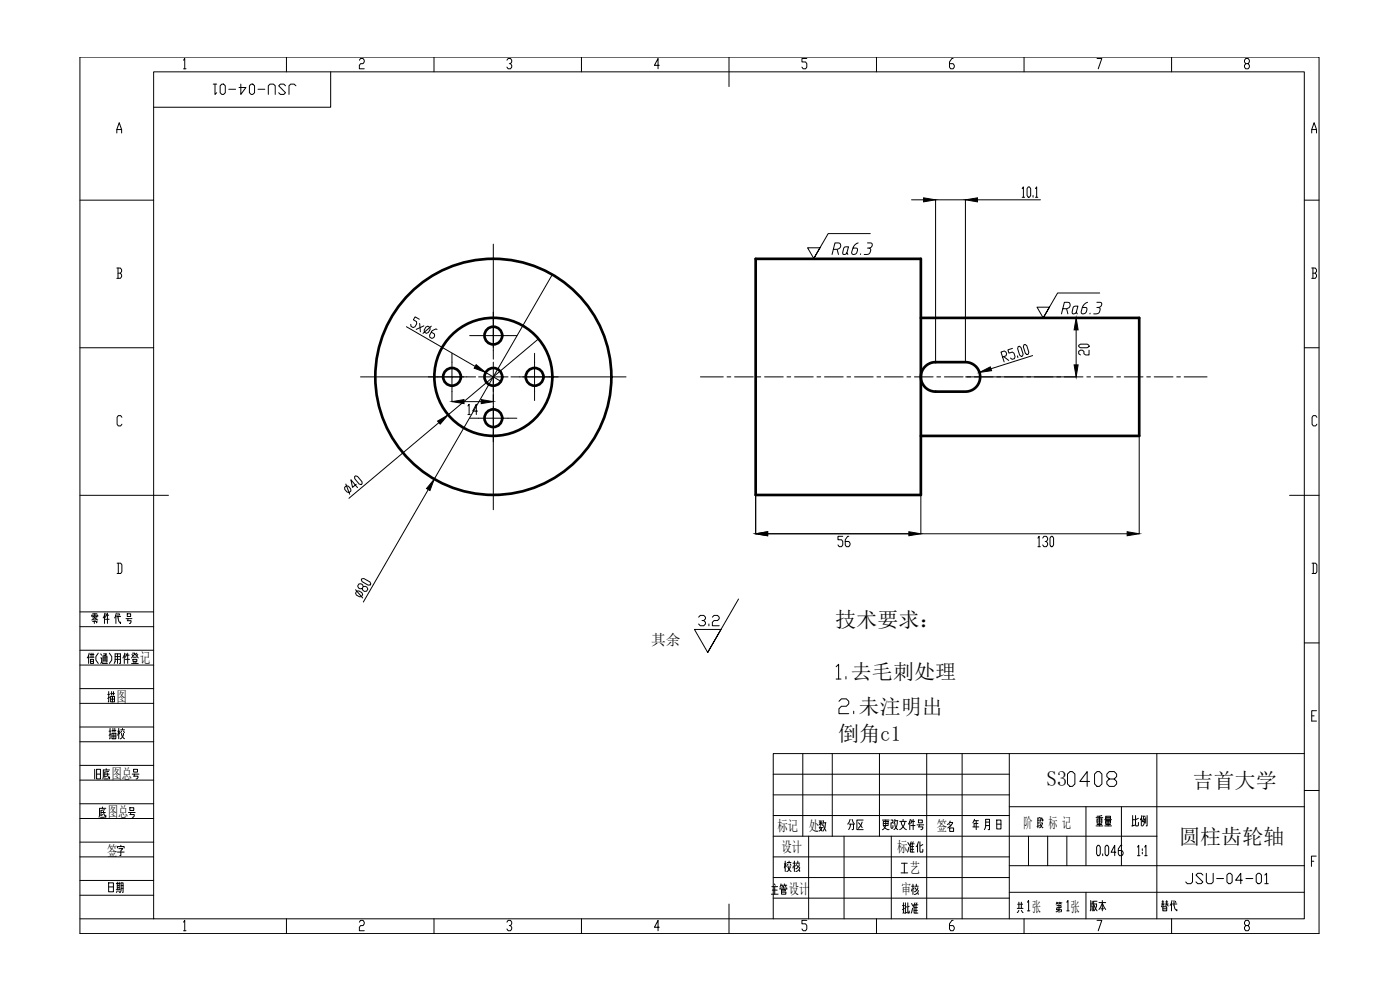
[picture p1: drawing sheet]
<svg xmlns="http://www.w3.org/2000/svg" width="420mm" height="297mm" viewBox="0 0 420 297" stroke-linecap="round" stroke-linejoin="round" font-family="sans-serif">
<!-- layer: 5 -->
<g fill="none" stroke="#000" stroke-width=".3">
<path d="M86 17.1v4.5M130.2 17.1v4.5M174.5 17.1v4.5M218.8 17.1v8.9M263 17.1v4.5M307.3 17.1v4.5M351.6 17.1v4.5M99.2 21.6v10.6h-53.1M24 60.1h22.1M391.4 60.1h4.5M24 104.3h22.1M391.4 104.3h4.5"/>
<path d="M24 148.6h26.6M387 148.6h8.9M391.4 192.9h4.5M391.4 226.1h-159.3v49.6M391.4 237.2h4.5M24 275.7h367.4v-254.1h-345.3v254.1M86 275.7v4.4M130.2 275.7v4.4M174.5 275.7v4.4M218.8 271.3v8.8M263 275.7v4.4M307.3 275.7v4.4"/>
<path d="M351.6 275.7v4.4"/>
</g>
<!-- layer: 9 -->
<path d="M24 17.1h371.9v263h-371.9z" fill="none" stroke="#000" stroke-width=".3"/>
<!-- layer: 10 -->
<g fill="none" stroke="#000" stroke-width=".3">
<path d="M55.1 18.1l.3-.5v3M107.9 18.1l.3-.5h.8l.3 .5v.5l-.3 .5h-.8l-.3 .5v1h1.4M152.1 18.1l.4-.5h.7l.4 .5v.5l-.4 .5h-.3M153.2 19.1l.4 .5v.5l-.4 .5h-.7l-.4-.5M197.9 19.6h-1.5l1.1-2v3M242.1 17.6h-1.4v1h1.1l.3 .5v1l-.3 .5h-.8l-.3-.5M286 17.6h-.3l-.7 1v1.5l.3 .5h.7l.4-.5v-.5l-.4-.5h-1M329.2 17.6h1.5l-1.1 3M373.9 19.1l-.4-.5v-.5l.4-.5h.7l.4 .5v.5l-.4 .5h-.7l-.4 .5v.5l.4 .5h.7l.4-.5v-.5l-.4-.5M35.1 39.9v-1l.7-2.1 .7 2.1v1M35.1 38.9h1.4M55.1 20.6h.7"/>
<path d="M393.7 39.9v-1l.7-2.1 .7 2.1v1M393.7 38.9h1.4M273.6 60h3.6M293.4 60h18.9M306.8 56.6l.3-.5v3.1M306.8 59.2h.7M308.6 56.1h.4l.3 .5v2.1l-.3 .5h-.4l-.4-.5v-2.1zM310 58.7v.5M310.8 56.6l.3-.5v3.1M310.8 59.2h.7M148 73.2v31M35.1 80.4h1l.4 .5v.6l-.4 .5"/>
<path d="M35.4 82h.7l.4 .5v.5l-.4 .5h-1M35.4 80.4v3.1M122 98l20.6 11.9M125.8 95.8l-1.2-.7-.5 .9 .9 .5 .1 .6-.5 .9-.6 .3-.7-.4v-.6M125.9 97l.3 2.6M127.2 97.8l-2.3 1M127.8 98.1l.6-.2 .6 .3 .1 .7-.5 .8-.6 .3-.6-.3-.1-.7zM129.4 97.9l-2.5 2.1M131.2 98.9l-.4-.2-1.1 .5-.8 1.3 .1 .7 .6 .3 .6-.2 .2-.5v-.6l-1-.5M148 96.3v4.4h-7M165.7 82.4l-35.4 61.3M323 95.4h18.8"/>
<path d="M323 99v10.5M393.7 80.4h1l.4 .5v.6l-.4 .5M394 82h.7l.4 .5v.5l-.4 .5h-1M394 80.4v3.1M108.2 113.1h31M135.6 106v7.1h-4.4M142.7 113.1h-7.1v7.4M145.7 111.7l4.6 2.7M148 108.7v4.4h-4.4M148 113.1v12.4h-7M152.5 113.1h-4.5v4.4M155.1 100.7h-7.1v7.1"/>
<path d="M156.9 113.1h31M160.4 106v7.1h-7M161.6 101.7l-27.1 22.8M164.9 113.1h-4.5v7.1M280.8 108.6v-48.6h8.9v48.6M289.8 113.1h33.2M300.9 107.1l1-.3 .2-.6-.2-.5-.5-.4-1 .3 1 3M301.2 107l1.5 1.1M303.9 104.5l-1.4 .5 .3 1 1-.4 .5 .4 .3 1-.2 .6-.7 .2-.4-.4M305.3 106.8l.2 .5M305.6 104l.3-.1 .5 .4 .7 1.9-.2 .6-.4 .1-.5-.3-.6-2zM307.3 103.4l.3-.1 .6 .4 .6 2-.2 .6-.4 .1-.5-.4-.6-2z"/>
<path d="M309.9 106.7l-12.5 3.9M323.7 103.6l.6-.3h2l.5 .3v.4l-.5 .3h-2l-.6-.3zM326.8 105.1v1.4h-1l-.5-.4v-.7l-.5-.3h-.5l-.6 .3v.7l.6 .4M36.6 125.2l-.4-.5h-.7l-.4 .5v2.1l.4 .5h.7l.4-.5M131.7 126.8l-27 22.7M139.3 120.5h5.1M140.4 121.8l.4-.5v3.1M140.4 124.4h.7M143.3 123.3h-1.4l1-2v3.1M148 121.9v31M155.1 125.5h-7.1v4.4M341.9 130.9v29.3"/>
<path d="M395.2 125.2l-.3-.5h-.8l-.3 .5v2.1l.3 .5h.8l.3-.5M103.4 146.2l.6-.5 .6 .2 .6 .8 .1 .6-.5 .5-.7-.2-.6-.8zM103.8 145.2l1.2 3.1M106.4 143l.3-.2 .6 .1 1.3 1.6 .1 .7-.3 .2-.6-.2-1.3-1.6zM106.9 145.3l-1.1 .9-.5-2.3 2 2.4M128.5 146.9l-19.5 33.7M226.8 148.6v11.6M276.4 148.6v11.6M35.1 169h1.1l.4 .5v2.1l-.4 .5h-1.1M35.5 169v3.1M106.7 176.9l2.1 2.5M107.1 177.3h.6l.9 .5 .2 .6-.3 .6-.6 .1-.9-.6-.3-.5z"/>
<path d="M108.6 173.6h.6l1.8 1 .3 .6-.2 .3-.6 .1-1.8-1.1-.3-.5zM109 176l.7-.1 .4 .3 .3 .5-.4 .7h-.6l-.4-.2-.3-.6 .3-.6-.2-.6-.5-.2h-.6l-.4 .6 .3 .6 .5 .3 .6-.1M230.4 160.2h107.9M252.9 160.9h-1.4v1.1h1.1l.3 .5v1l-.3 .5h-.8l-.3-.5M254.7 160.9h-.3l-.7 1.1v1.5l.3 .5h.7l.4-.5v-.5l-.4-.5h-1M311.5 161.4l.4-.5v3.1M311.5 164h.7M312.9 161.4l.4-.5h.7l.4 .5v.6l-.4 .5h-.3M314 162.5l.4 .5v.5l-.4 .5h-.7l-.4-.5M315.5 160.9h.3l.4 .5v2.1l-.4 .5h-.3l-.4-.5v-2.1zM393.8 169h1.1l.3 .5v2.1l-.3 .5h-1.1M394.1 169v3.1"/>
<path d="M24 199.5h22.1M24 195.1h22.1M24 188h22.1M24 183.6h22.1M26.6 196.6v2.5M26.7 196l-.5 1.4M26.9 197.2h1.3M27 196.4h1.2M27.2 197.8h.9v1.3h-.9zM27.2 198.4h.9M27.3 196v1.2M27.5 186l.6-.2 .3-.6 .4 .6 .5 .2"/>
<path d="M27.5 185v-.4h1.8v.4M27.8 186.4h1.3l-.2 .4M27.8 185.4h.3M27.8 185h.4M27.8 184.2h1.3M27.9 196v1.2M28.2 186h.5M28.3 186.4v.7M28.4 184.2v1M28.7 185h.4M28.8 185.4h.3M29.5 196l-.7 1v1l.7 1.1"/>
<path d="M30.2 197.4h.3v1.3l-.3 .4M30.2 196.2l.3 .4M30.5 198.7l.3 .4h1.4M30.9 198.7v-1.9h1.2l-.2 1.9M30.9 197.4h1.2M30.9 198h1.2M31.1 196.2h.8l-.4 .6v1.9M31.4 184.6v2.5M31.4 196.6l.1 .2M31.5 183.9l-.5 1.5M31.6 185.8h1.2M31.9 184.6l-.3 .6"/>
<path d="M31.9 184.2v.4h.7M32.2 183.9v3.2M32.8 196l.7 1v1l-.7 1.1M34.3 199.1l.3-.7v-2.2h1.5v2.9h-.2M34.6 197.8h1.5M34.6 197h1.5M34.8 184.6v2.5M34.9 183.9l-.5 1.5M35 185h1.2M35.3 196.2v2.9M35.4 183.9l.3 2.5 .5 .7v-.5M35.8 184.2l.1 .4"/>
<path d="M37.3 196.6v2.5M37.5 196l-.6 1.4M37.6 197.8h1.3M37.8 185.6h1.8M37.9 196.6l-.3 .6M37.9 196.2v.4h.8M38.2 184.2h1v.8h-1zM38.2 186.2h1.1l-.2 .9h-.3M38.3 196v3.1M38.4 185.6l-.1 .6M39.5 199.1h2M39.6 196.4l.3 .4"/>
<path d="M39.8 196h.7v.2l-1 1.2M39.9 197.8h1.2v.6h-1.2zM40.1 197.2h.8M40.2 198.4v.7M40.5 196.2l1 1.2M40.8 198.4v.7M41.1 196l-.3 .4M41.3 196.4l-.2 .4M24 211h22.1M24 206.6h22.1M24 218.1h22.1M393.7 214.8h.7"/>
<path d="M395.1 213.2h-1.4v3.2h1.4M24 222.6h22.1M24 234.1h22.1M24 229.6h22.1M232.1 232.3h70.8M232.1 238.5h70.8M240.9 226.1v24.8M249.8 226.1v24.8M263.9 226.1v24.8M278.1 226.1v49.6M288.7 226.1v49.6M302.9 226.1v49.6"/>
<path d="M347.2 226.1v49.6M24 245.6h22.1M24 241.2h22.1M24 257.1h22.1M24 252.7h22.1M35.2 254.4v-.4h2.1v.4M35.2 255.7h2.1M35.7 254.6h1.1l-.5 .7v1.4h-.3M36.3 253.6v.4M232.1 257.1h70.8M232.1 244.7h70.8M232.1 250.9h115.1"/>
<path d="M242.7 250.9v24.8M245.9 246.9h.8M245.9 248.3h1M245.9 246.2l.1 .3M246.2 247.9l-.2 .6 .7 .9M246.3 246.2v1.5M246.6 247.3l-.3-.4-.4 .6M246.6 248.3l-.1 .6-.6 .5M246.7 246.2l-.1 .3M247.2 247.7l.7 1.7M247.2 246.9h.7M247.2 246.2l-.3 1.5"/>
<path d="M247.7 246.9l-.1 1.4-.6 1.1M253.3 250.9v24.8M267.5 250.9v24.8M285 246.8h.9v.2l-.6 .8-.9 .6M285 248.4h1.2v1.1h-1.2zM285 247.4l.3 .4M285.2 246.3l-.5 .9-.4 .2M292 248.1h1.8M292.3 246.2h1.3M292.5 245.8l-.5 1.1M293 246.2v2.7M293.5 247.1h-1.2v1"/>
<path d="M295.4 248.9l.4-1v-2.1h1.2v3.1h-.4M295.8 246.7h1.2M295.8 247.7h1.2M299.1 246h1.3v2.7h-1.3zM299.1 247.3h1.3M302.9 242h88.5M302.9 259.7h88.5M311.5 246.1h.5M311.5 246.9h.5M312 247.7l-.8 .2M312.1 245.3l-.6 .2v2.9M312.2 246.9h.7v.2l-.4 .8-.5 .5"/>
<path d="M312.2 247.3l.8 1.1M313 245.9v.4h-.3v-.8h-.3l-.3 1M325.9 242v17.7M329.5 253.6h.3l.4 .6v2l-.4 .5h-.3l-.4-.5v-2zM330.9 256.2v.5M332 253.6h.4l.3 .6v2l-.3 .5h-.4l-.4-.5v-2zM334.9 255.7h-1.5l1.1-2.1v3.1M336.6 242v17.7M336.7 253.6h-.4l-.7 1.1v1.5l.4 .5h.7l.4-.5v-.5l-.4-.5h-1.1M341.4 254.2l.3-.6v3.1M341.4 256.7h.7M342.8 254.7v.5"/>
<path d="M342.8 255.7v.5M343.5 254.2l.4-.6v3.1M343.5 256.7h.8M393.6 258.4h.7M395 256.9h-1.4v3.1M24 264.2h22.1M24 268.6h22.1M55.1 276.7l.3-.6v3.2M55.1 279.3h.7M107.9 276.7l.3-.6h.8l.3 .6v.5l-.3 .5h-.8l-.3 .5v1.1h1.4M152.1 276.7l.4-.6h.7l.4 .6v.5l-.4 .5h-.3M153.2 277.7l.4 .5v.5l-.4 .6h-.7l-.4-.6"/>
<path d="M197.9 278.2h-1.5l1.1-2.1v3.2M231.5 268.3h2M231.6 266h1.8M231.8 267.1h1.4M232.1 263.3h70.8M232.1 269.5h70.8M232.4 265.2l.2 .4M232.5 266v2.3M234.1 266.9v-.4h2v.4M234.4 265.2l-.3 .8M234.4 265.6h.6M234.5 267.3h1.2v-.4h-1.2v1.4h1.3v-.6h-1.3"/>
<path d="M234.7 265.6l.1 .4M235.1 266.2v.3M235.4 265.2l-.3 .8M235.4 265.6h.7M235.7 265.6l.1 .4M242.1 276.1h-1.4v1.1h1.1l.3 .5v1l-.3 .6h-.8l-.3-.6M273.6 265.9h.7M273.7 266.7l-.1 .7M274 265.3v3.1M274.1 266.5l.2 .2M274.6 266.3l.4 .6M274.6 265.9h1"/>
<path d="M275 265.3v.6M275.4 266.3a1.21 1.21 0 0 1-1 1.3M275.6 267.2a1.14 1.14 0 0 1-1.2 1.2M286 276.1h-.3l-.7 1.1v1.5l.3 .6h.7l.4-.6v-.5l-.4-.5h-1M302.9 267.7h88.5M329.2 276.1h1.5l-1.1 3.2M373.9 277.7l-.4-.5v-.5l.4-.6h.7l.4 .6v.5l-.4 .5h-.7l-.4 .5v.5l.4 .6h.7l.4-.6v-.5l-.4-.5"/>
</g>
<!-- layer: SLD-0 -->
<path d="M308.7 250.9v8.8M314.4 250.9v8.8M320.2 250.9v8.8" fill="none" stroke="#000" stroke-width=".3"/>
<!-- layer: 0 -->
<g fill="none" stroke="#000" stroke-width=".8">
<path d="M226.8 77.7h49.6v70.8h-49.6zM276.4 95.4h65.5v35.4h-65.5M277.7 109.9a4.4 4.4 0 0 1 3.1-1.2h8.9a4.4 4.4 0 0 1 4.5 4.4 4.4 4.4 0 0 1-4.5 4.4h-8.9a4.4 4.4 0 0 1-4.1-2.7 4.4 4.4 0 0 1 1-4.9z"/>
<circle cx="135.7" cy="113.1" r="2.66"/>
<circle cx="148.1" cy="113.1" r="35.4"/>
<circle cx="148.1" cy="113.1" r="17.7"/>
<circle cx="148.1" cy="100.7" r="2.66"/>
<circle cx="148.1" cy="113.1" r="2.66"/>
<circle cx="160.4" cy="113.1" r="2.66"/>
<circle cx="148.1" cy="125.5" r="2.66"/>
</g>
<!-- layer: 10 -->
<g fill="#000" stroke="#000" stroke-width=".3">
<path d="M277.2 59.4l3.6 .6-3.6 .6zM289.7 60l3.7-.6v1.2zM323 95.4l.6 3.6h-1.2zM135.6 120.5l3.7-.6v1.2zM142.9 109.4l2.8 2.3-3.4-1.2zM144.4 119.9l3.6 .6-3.6 .6zM293.9 111.7l3.3-1.6 .4 1.1zM322.4 109.5h1.2l-.6 3.6zM131.3 126.4l3.2-1.9-2.4 2.8zM130.3 143.7l-1.3 3.5-1-.6zM226.8 160.2l3.6-.7v1.2zM272.8 159.5l3.6 .7-3.6 .5z"/>
<path d="M338.3 159.5l3.6 .7-3.6 .5z"/>
</g>
<path d="M261.2 70.1h-12.7l-4.3 7.5 1.9-3.3h-3.7l1.8 3.3M330 87.9h-12.6l-4.3 7.5 1.8-3.2h-3.7l1.9 3.2M221.6 179.7l-9.2 16.1 4-6.9h-8l4 6.9" fill="none" stroke="#000" stroke-width=".3"/>
<!-- layer: 0 -->
<g fill="none" stroke="#000" stroke-width=".3">
<path d="M210.2 113.1h6.9M218.2 113.1h1.1M220.5 113.1h5.6M227.2 113.1h1.1M229.5 113.1h5.6M236.2 113.1h1.1M238.4 113.1h5.7M245.2 113.1h1.1M247.4 113.1h5.7M254.2 113.1h1.1M256.4 113.1h5.7M263.2 113.1h1.1"/>
<path d="M265.4 113.1h5.6M272.2 113.1h1.1M274.4 113.1h5.6M281.2 113.1h1.1M283.4 113.1h5.6M290.2 113.1h1.1M292.4 113.1h5.6M299.2 113.1h1.1M301.4 113.1h5.6M308.2 113.1h1.1M310.4 113.1h5.6M317.2 113.1h1.1"/>
<path d="M319.4 113.1h5.6M326.2 113.1h1.1M328.4 113.1h5.6M335.2 113.1h1.1M337.4 113.1h5.6M344.2 113.1h1.1M346.4 113.1h5.6M353.2 113.1h1.1M355.4 113.1h6.9M250.9 200.1l.8-.8v4.4M250.9 203.7h1.5M251.8 210.4l.7-.7h1.5l.7 .7v.8l-.7 .7h-1.5l-.7 .7v1.5h2.9"/>
<path d="M253.9 203v.7M256.2 213.4v.7"/>
</g>
<text font-size="7.9" x="319.3" y="237.1">0408</text>
<text font-size="7.1" x="248.4" y="77.6">Ra6.3</text>
<g font-size="6.6">
<text x="62.8" y="29.6">JSU-04-01</text>
<text x="317.5" y="95.2">Ra6.3</text>
<text x="208.5" y="189.1">3.2</text>
<text x="31.4" y="223">描校</text>
<text x="27.2" y="234.9">旧底图总号号</text>
<text x="28.6" y="246.6">底图总号号</text>
<text x="253.3" y="250.1">分区</text>
<text x="263.5" y="250.1">更改文件号</text>
<text x="327.7" y="249.1">重量</text>
<text x="338.3" y="249.1">比例</text>
<text x="270.9" y="256.8">准化</text>
<text x="234.2" y="262.8">校核</text>
<text x="31.4" y="269.2">日期</text>
<text x="354.5" y="266.3">JSU-04-01</text>
<text x="269.5" y="275.2">批准</text>
<text x="326" y="274.5">版本</text>
<text x="347.5" y="274.5">替代</text>
</g>
<g font-size="6.3">
<text x="250.7" y="188.2">技术要求：</text>
<text x="255.4" y="203.7">去毛刺处理</text>
<text x="257.7" y="214.1">未注明出</text>
<text x="251.5" y="222.3">倒角c1</text>
<text x="314" y="236">S3</text>
<text x="357.9" y="236.5">吉首大学</text>
<text x="353.9" y="253.3">圆柱齿轮轴</text>
</g>
<g font-size="5.3">
<text x="35.3" y="211.7" transform="rotate(-90 35.3 211.7)">描图</text>
<text x="273.4" y="263.2" transform="rotate(-90 273.4 263.2)">工艺</text>
</g>
<g font-size="4.9">
<text x="308" y="275.2" transform="rotate(-90 308 275.2)">共 张</text>
<text x="319.6" y="275.2" transform="rotate(-90 319.6 275.2)">第 张</text>
</g>
<g font-size="4.4">
<text x="195.4" y="193.7">其余</text>
<text x="42.1" y="199.1">记</text>
<text x="34.9" y="210.6">图</text>
<text x="33.5" y="233.7">图总</text>
<text x="32.3" y="245.2">图总</text>
<text x="233.3" y="249.5">标记</text>
<text x="242.8" y="249.4">处</text>
<text x="281.2" y="249.5">签</text>
<text x="307.1" y="248.4">阶</text>
<text x="314.6" y="248.4">标 记</text>
<text x="32.1" y="256.7">签</text>
<text x="234.6" y="255.6">设计</text>
<text x="269.2" y="255.7">标</text>
<text x="273" y="261.9">艺</text>
<text x="236.7" y="268.3">设计</text>
<text x="270.5" y="268.4">审</text>
<text x="309.8" y="273.8">张</text>
<text x="321.4" y="273.8">张</text>
</g>
</svg>
